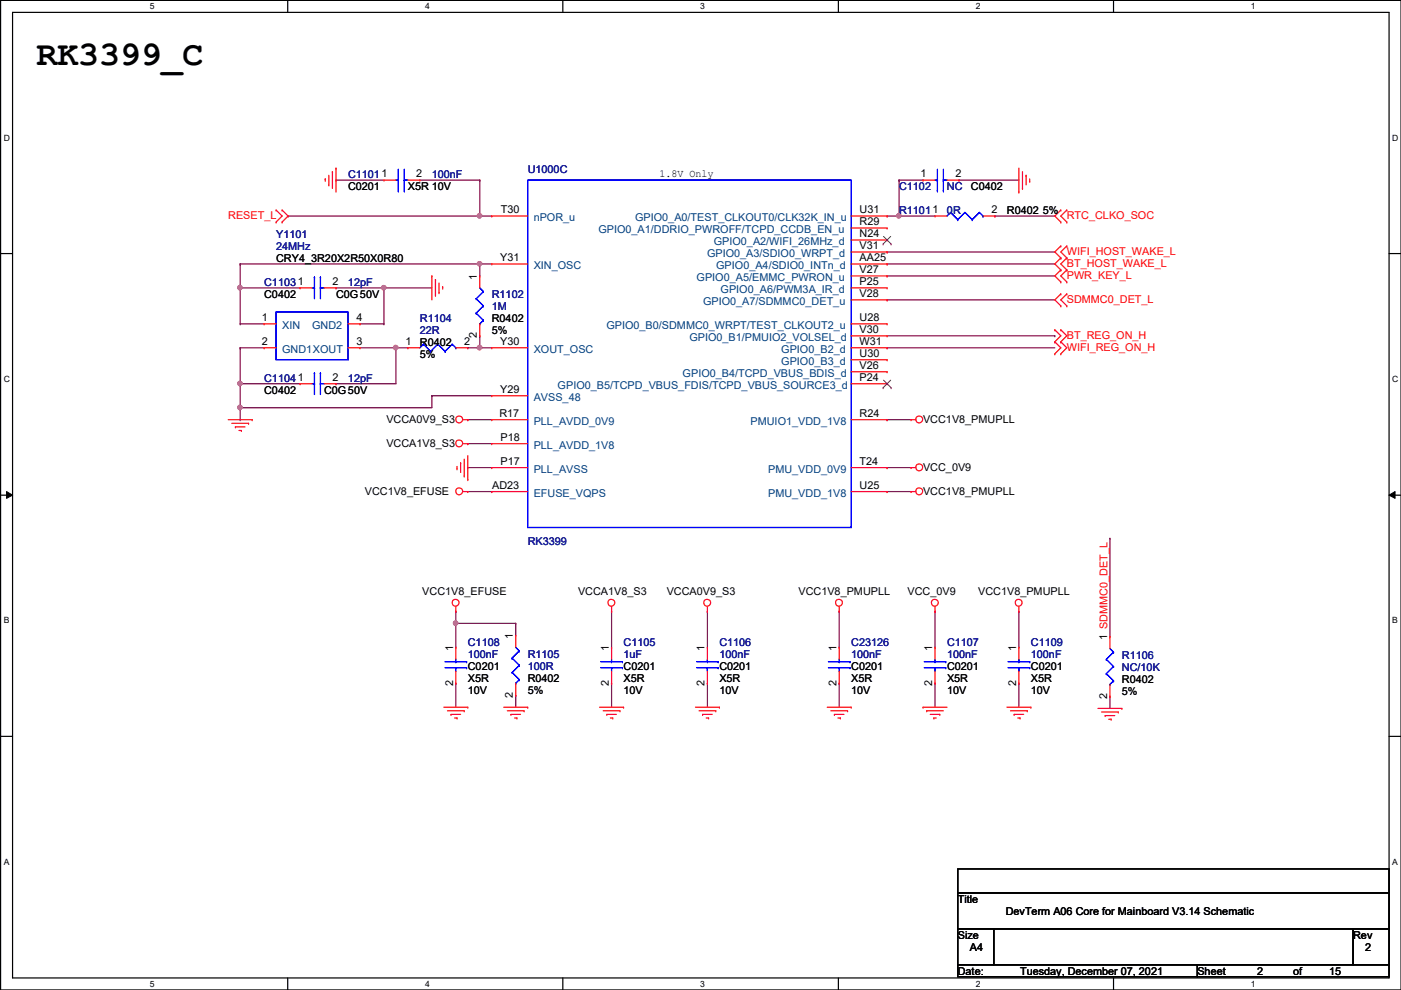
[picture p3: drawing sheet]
<svg xmlns="http://www.w3.org/2000/svg" width="297mm" height="210mm" viewBox="0 0 297 210" stroke-linecap="round" stroke-linejoin="round" font-family="sans-serif">
<path d="M.1 .1h296.9v209.8h-296.9zM2.7 2.6h291.8v204.7h-291.8z" fill="none" stroke="#000" stroke-width=".25"/>
<g fill="#fff">
<path d="M31.8 .3h1v2.1h-1z"/>
<path d="M31.8 207.6h1v2h-1z"/>
</g>
<path d="M61 .1v2.5M61 207.3v2.6" fill="none" stroke="#000" stroke-width=".25"/>
<g fill="#fff">
<path d="M90.1 .3h1v2.1h-1z"/>
<path d="M90.1 207.6h1v2h-1z"/>
</g>
<path d="M119.3 .1v2.5M119.3 207.3v2.6" fill="none" stroke="#000" stroke-width=".25"/>
<g fill="#fff">
<path d="M148.5 .3h1v2.1h-1z"/>
<path d="M148.5 207.6h1v2h-1z"/>
</g>
<path d="M177.8 .1v2.5M177.8 207.3v2.6" fill="none" stroke="#000" stroke-width=".25"/>
<g fill="#fff">
<path d="M206.9 .3h1v2.1h-1z"/>
<path d="M206.9 207.6h1v2h-1z"/>
</g>
<path d="M236.1 .1v2.5M236.1 207.3v2.6" fill="none" stroke="#000" stroke-width=".25"/>
<g fill="#fff">
<path d="M265.2 .3h1v2.1h-1z"/>
<path d="M265.2 207.6h1v2h-1z"/>
<path d="M.8 28.2h1.3v2h-1.3z"/>
<path d="M295.2 28.2h1.3v2h-1.3z"/>
<path d="M.8 79.3h1.3v2.1h-1.3z"/>
<path d="M295.2 79.3h1.3v2.1h-1.3z"/>
</g>
<path d="M.1 53.8h2.6M294.5 53.8h2.5" fill="none" stroke="#000" stroke-width=".25"/>
<g fill="#fff">
<path d="M.8 130.6h1.2v2h-1.2z"/>
<path d="M295.2 130.6h1.2v2h-1.2z"/>
</g>
<path d="M.1 105h2.6M294.5 105h2.5" fill="none" stroke="#000" stroke-width=".25"/>
<path d="M1.4 104.2l1.3 .8-1.3 .7zM294.5 105l1.3-.8v1.5z" fill="#000"/>
<path d="M1.4 104.2l1.3 .8-1.3 .7zM294.5 105l1.3-.8v1.5z" fill="none" stroke="#000" stroke-width=".21"/>
<g fill="#fff">
<path d="M.8 181.7h1.1v2h-1.1z"/>
<path d="M295.2 181.7h1.1v2h-1.1z"/>
</g>
<path d="M.1 156.1h2.6M294.5 156.1h2.5" fill="none" stroke="#000" stroke-width=".25"/>
<path d="M101.7 71.2h.1M101.7 71.2v2.5M150 129.6h.1M150 129.6v7.6M198.2 129.6h.1M198.2 129.6v7.6M150 144.9h.1M150 144.9v5M198.2 144.9h.1M198.2 144.9v5" fill="none" stroke="#800040" stroke-width=".25"/>
<circle cx="101.7" cy="73.7" r=".48" fill="#f0f"/>
<circle cx="101.7" cy="73.7" r=".48" fill="none" stroke="#f0f" stroke-width=".25"/>
<path d="M61.1 45.8h.1M61.1 45.8h40.6M83.9 73.7h.1M83.9 73.7h2.6M101.7 73.7h.1M101.7 73.7h2.6" fill="none" stroke="#800040" stroke-width=".25"/>
<circle cx="101.7" cy="45.8" r=".48" fill="#f0f"/>
<circle cx="101.7" cy="45.8" r=".48" fill="none" stroke="#f0f" stroke-width=".25"/>
<path d="M76.3 73.7h7.6M83.9 73.7h.1M99.2 99.1h.1M99.2 99.1h5.1" fill="none" stroke="#800040" stroke-width=".25"/>
<circle cx="83.9" cy="73.7" r=".48" fill="#f0f"/>
<circle cx="83.9" cy="73.7" r=".48" fill="none" stroke="#f0f" stroke-width=".25"/>
<path d="M50.9 56h.1M50.9 56h50.8M71.2 81.4h.1M71.2 81.4h12.7" fill="none" stroke="#800040" stroke-width=".25"/>
<circle cx="101.7" cy="55.9" r=".48" fill="#f0f"/>
<circle cx="101.7" cy="55.9" r=".48" fill="none" stroke="#f0f" stroke-width=".25"/>
<path d="M50.9 73.7h.1M50.9 73.7v7.7M83.9 73.7h.1M83.9 73.7v7.7M50.9 81.4h.1M50.9 81.4h12.7" fill="none" stroke="#800040" stroke-width=".25"/>
<circle cx="50.9" cy="81.3" r=".48" fill="#f0f"/>
<circle cx="50.9" cy="81.3" r=".48" fill="none" stroke="#f0f" stroke-width=".25"/>
<path d="M50.9 61h.1M50.9 61v7.7" fill="none" stroke="#800040" stroke-width=".25"/>
<circle cx="50.9" cy="61" r=".48" fill="#f0f"/>
<circle cx="50.9" cy="61" r=".48" fill="none" stroke="#f0f" stroke-width=".25"/>
<path d="M50.9 56h.1M50.9 56v5M50.9 61h.1M50.9 61h12.7M71.2 61h.1M71.2 61h10.2M99.2 73.7h.1M99.2 73.7h2.5" fill="none" stroke="#800040" stroke-width=".25"/>
<circle cx="81.4" cy="61" r=".48" fill="#f0f"/>
<circle cx="81.4" cy="61" r=".48" fill="none" stroke="#f0f" stroke-width=".25"/>
<g fill="none" stroke="#800040" stroke-width=".25">
<path d="M190.6 38.2h.1M190.6 38.2v7.6h-2.5M101.7 56h.1M101.7 56v2.5M101.7 56h2.6M188.1 53.4h.1M188.1 56h.1M188.1 45.8h.1M188.1 56h35.5M188.1 53.4h35.5M81.4 61h.1M81.4 61h10.2"/>
<path d="M188.1 63.6h.1M188.1 63.6h35.5"/>
</g>
<circle cx="190.6" cy="45.8" r=".48" fill="#f0f"/>
<circle cx="190.6" cy="45.8" r=".48" fill="none" stroke="#f0f" stroke-width=".25"/>
<g fill="none" stroke="#800040" stroke-width=".25">
<path d="M71.2 38.2h.1M71.2 38.2h10.2M89 38.2h12.7M101.7 38.2h.1M101.7 38.2v7.6M190.6 38.2h.1M190.6 38.2h5.1M203.3 38.2h.1M203.3 38.2h12.7M101.7 45.8h.1M101.7 45.8h2.6M188.1 58.5h.1"/>
<path d="M188.1 58.5h35.5M190.6 45.8h.1M190.6 45.8h7.6M210.9 45.8h.1M210.9 45.8h12.7M50.9 73.7h.1M50.9 68.7h.1M50.9 73.7h5.1M50.9 68.7h5.1M76.3 68.7h5.1M81.4 68.7h.1M81.4 61h.1"/>
<path d="M81.4 61v7.7M188.1 73.7h.1M188.1 73.7h35.5M188.1 71.2h35.5M223.6 71.2h.1M50.9 86.4h.1M50.9 81.4v5M99.2 94.1h.1M99.2 89h.1M99.2 94.1h5.1M99.2 89h5.1M188.1 99.1h.1"/>
<path d="M188.1 89h.1M188.1 99.1h5.1M188.1 89h5.1M99.2 104.2h5.1M104.3 104.2h.1M188.1 104.2h.1M188.1 104.2h5.1M96.6 129.6h.1M96.6 132.2h.1M96.6 129.6v7.6M96.6 132.2h12.7M129.7 129.6h.1"/>
<path d="M129.7 129.6v7.6M216 129.6h.1M216 129.6v7.6M96.6 144.9h.1M96.6 144.9v5M129.7 144.9h.1M129.7 144.9v5M216 144.9h.1M216 144.9v5"/>
</g>
<circle cx="96.6" cy="132.1" r=".48" fill="#f0f"/>
<circle cx="96.6" cy="132.1" r=".48" fill="none" stroke="#f0f" stroke-width=".25"/>
<path d="M50.9 86.4h.1M91.6 83.9h.1M91.6 83.9h12.7M91.6 83.9v2.5h-40.7M109.3 132.2h.1M109.3 132.2v2.5M109.3 147.4h.1M109.3 147.4v2.5" fill="none" stroke="#800040" stroke-width=".25"/>
<circle cx="50.9" cy="86.4" r=".48" fill="#f0f"/>
<circle cx="50.9" cy="86.4" r=".48" fill="none" stroke="#f0f" stroke-width=".25"/>
<path d="M50.9 89h.1M50.9 86.4v2.6M235.3 114.1h.1M235.3 114.1v20.9M177.9 129.6h.1M177.9 129.6v7.6M177.9 144.9h.1M177.9 144.9v5M235.3 147.7h.1M235.3 147.7v2.5" fill="none" stroke="#800040" stroke-width=".25"/>
<g fill="none" stroke="#f00" stroke-width=".25">
<path d="M69 37.9h.1M69 37.9v.5M69.7 39.2h.1M69.7 37.2v2M70.5 36.4h.1M70.5 36.4v3.6M71.2 35.6h.1M71.2 35.6v5.1M81.4 38.2h.1M81.4 38.2h2.5M86.5 38.2h2.5M89 38.2h.1"/>
<path d="M195.7 38.2h.1M195.7 38.2h2.5M200.8 38.2h2.5M203.3 38.2h.1M216 35.6v5.1M216.8 40h.1M216.8 36.4v3.6M217.5 37.2h.1M217.5 37.2v2M218.3 38.4h.1M218.3 37.9v.5M58.5 44.5h.1"/>
<path d="M58.5 47.1h.1M58.5 44.5l1.3 1.3-1.3 1.3M59.8 47.1h.1M59.8 44.5h.1M59.8 44.5l1.3 1.3-1.3 1.3M91.6 58.5h.1M91.6 58.5v5.1M92.3 59.3h.1M92.3 59.3v3.5M101.7 58.5h.1M101.7 58.5v2.5M104.3 56h.1"/>
<path d="M104.3 45.8h.1M104.3 45.8h7.6M104.3 56h7.6M180.5 45.8h7.6M180.5 56h7.6M180.5 48.3h7.6M180.5 50.9h7.6M180.5 53.4h7.6M180.5 58.5h7.6M188.1 45.8h.1M188.1 48.3h.1M188.1 50.9h.1"/>
<path d="M188.1 56h.1M188.1 53.4h.1M188.1 58.5h.1M198.2 45.8h.1M198.2 45.8h2.6M208.4 45.8h2.5M210.9 45.8h.1M216 40.7h.1M224.9 47.1h.1M224.9 44.5h.1M224.9 52.2h.1M224.9 54.7h.1"/>
<path d="M224.9 57.2h.1M224.9 59.8h.1M224.9 44.5l-1.3 1.3 1.3 1.3M224.9 52.2l-1.3 1.2 1.3 1.3M224.9 54.7l-1.3 1.3 1.3 1.2M224.9 57.2l-1.3 1.3 1.3 1.3M226.2 44.5h.1M226.2 47.1h.1M226.2 54.7h.1M226.2 52.2h.1M226.2 57.2h.1M226.2 59.8h.1"/>
<path d="M226.2 44.5l-1.3 1.3 1.3 1.3M226.2 52.2l-1.3 1.2 1.3 1.3M226.2 54.7l-1.3 1.3 1.3 1.2M226.2 57.2l-1.3 1.3 1.3 1.3M56 68.7h.1M56 73.7h.1M56 73.7h2.5M56 68.7h2.5M63.6 61h.1M63.6 61h2.6M68.7 61h2.5M71.2 61h.1"/>
<path d="M73.8 73.7h2.5M73.8 68.7h2.5M76.3 73.7h.1M76.3 68.7h.1M86.5 73.7h.1M86.5 73.7h2.5M93.1 62.1h.1M93.1 60v2.1M93.8 60.8h.1M93.8 60.8v.5M96.6 73.7h2.6M99.2 73.7h.1"/>
<path d="M101.7 71.2h.1M101.7 68.7v2.5M104.3 73.7h.1M104.3 73.7h7.6M180.5 61h7.6M180.5 73.7h7.6M180.5 68.7h7.6M180.5 78.8h7.6M180.5 76.3h7.6M180.5 71.2h7.6M180.5 63.6h7.6M188.1 78.8h.1"/>
<path d="M188.1 76.3h.1M188.1 73.7h.1M188.1 71.2h.1M188.1 68.7h.1M188.1 63.6h.1M188.1 61h.1M223.6 72.5h.1M223.6 69.9h.1M223.6 75h.1M223.6 69.9l1.3 1.3-1.3 1.3M223.6 72.5l1.3 1.2-1.3 1.3M224.9 64.9h.1"/>
<path d="M224.9 62.3h.1M224.9 72.5h.1M224.9 69.9h.1M224.9 75h.1M224.9 62.3l-1.3 1.3 1.3 1.3M224.9 69.9l1.3 1.3-1.3 1.3M224.9 72.5l1.3 1.2-1.3 1.3M226.2 62.3h.1M226.2 64.9h.1M226.2 62.3l-1.3 1.3 1.3 1.3M48.4 89h5.1M49.1 89.7h3.6"/>
<path d="M49.9 90.5h.1M49.9 90.5h2M50.7 91.3h.5M51.2 91.3h.1M52.7 89.7h.1M53.5 89h.1M63.6 81.4h.1M63.6 81.4h2.6M68.7 81.4h2.5M71.2 81.4h.1M96.9 99.4h.1M96.9 98.9v.5"/>
<path d="M97.7 98.1h.1M97.7 98.1v2.1M98.2 94.1h1M98.2 89h1M98.4 97.4v3.5M99.2 94.1h.1M99.2 89h.1M99.2 96.6v5.1M104.3 99.1h.1M104.3 89h.1M104.3 94.1h.1M104.3 83.9h.1"/>
<path d="M104.3 94.1h7.6M104.3 99.1h7.6M104.3 89h7.6M104.3 83.9h7.6M180.5 99.1h7.6M180.5 89h7.6M180.5 81.4h7.6M188.1 81.4h.1M188.1 89h.1M188.1 99.1h.1M193.2 99.1h.1M193.2 89h.1"/>
<path d="M193.2 99.1h1M193.2 89h1M98.2 104.2h1M98.4 100.9h.1M99.2 101.7h.1M99.2 104.2h.1M104.3 104.2h.1M104.3 104.2h7.6M180.5 104.2h7.6M188.1 104.2h.1M193.2 104.2h.1M193.2 104.2h1"/>
<path d="M96.6 129.6h.1M96.6 137.2h.1M96.6 128.6v1M96.6 137.2v2.6M109.3 134.7h.1M109.3 134.7v2.5M129.7 129.6h.1M129.7 137.2h.1M129.7 128.6v1M129.7 137.2v2.6M150 129.6h.1M150 137.2h.1"/>
<path d="M150 128.6v1M150 137.2v2.6M177.9 129.6h.1M177.9 137.2h.1M177.9 128.6v1M177.9 137.2v2.6M198.2 129.6h.1M198.2 137.2h.1M198.2 128.6v1M198.2 137.2v2.6M216 129.6h.1M216 137.2h.1"/>
<path d="M216 128.6v1M216 137.2v2.6M235.3 135h.1M235.3 135v2.5M94.1 149.9h5.1M94.9 150.7h3.5M95.6 151.5h.1M95.6 151.5h2.1M96.4 152.2h.5M96.6 144.9h.1M96.6 142.3v2.6M96.9 152.2h.1"/>
<path d="M98.4 150.7h.1M99.2 149.9h.1M106.8 149.9h5.1M107.6 150.7h3.5M108.3 151.5h.1M108.3 151.5h2.1M109.1 152.2h.5M109.3 147.4h.1M109.3 144.9v2.5M109.6 152.2h.1M111.1 150.7h.1M111.9 149.9h.1"/>
<path d="M127.1 149.9h5.1M127.9 150.7h3.5M128.6 151.5h.1M128.6 151.5h2.1M129.4 152.2h.5M129.7 144.9h.1M129.7 142.3v2.6M129.9 152.2h.1M131.4 150.7h.1M132.2 149.9h.1M147.4 149.9h5.1M148.2 150.7h3.6"/>
<path d="M149 151.5h.1M149 151.5h2M149.7 152.2h.5M150 144.9h.1M150 142.3v2.6M150.2 152.2h.1M151.8 150.7h.1M152.5 149.9h.1M175.4 149.9h5.1M176.1 150.7h3.6M176.9 151.5h.1M176.9 151.5h2"/>
<path d="M177.7 152.2h.5M177.9 144.9h.1M177.9 142.3v2.6M178.2 152.2h.1M179.7 150.7h.1M180.5 149.9h.1M195.7 149.9h.1M195.7 149.9h5.1M196.5 150.7h.1M196.5 150.7h3.5M197.2 151.5h2.1M198 152.2h.1"/>
<path d="M198 152.2h.5M198.2 144.9h.1M198.2 142.3v2.6M199.3 151.5h.1M213.5 149.9h5.1M214.2 150.7h3.6M215 151.5h.1M215 151.5h2M215.8 152.2h.5M216 144.9h.1M216 142.3v2.6M216.3 152.2h.1"/>
<path d="M217.8 150.7h.1M218.6 149.9h.1M232.8 150.2h5.1M233.5 151h3.6M234.3 151.7h.1M234.3 151.7h2M235.1 152.5h.5M235.3 147.7h.1M235.3 145.1v2.6M235.6 152.5h.1M237.1 151h.1M237.9 150.2h.1"/>
<circle cx="97.4" cy="88.9" r=".73"/>
<circle cx="97.4" cy="94" r=".73"/>
<circle cx="194.9" cy="88.9" r=".73"/>
<circle cx="194.9" cy="99.1" r=".73"/>
<circle cx="97.4" cy="104.2" r=".73"/>
<circle cx="194.9" cy="104.2" r=".73"/>
<circle cx="96.6" cy="127.8" r=".73"/>
<circle cx="129.6" cy="127.8" r=".73"/>
<circle cx="149.9" cy="127.8" r=".73"/>
<circle cx="177.9" cy="127.8" r=".73"/>
<circle cx="198.2" cy="127.8" r=".73"/>
<circle cx="216" cy="127.8" r=".73"/>
</g>
<path d="M203.1 184.2h91.4v5.1h-91.4zM203.1 189.3h91.4v7.6h-91.4zM203.1 196.9h7.6v7.7h-7.6zM210.7 196.9h76.2v7.7h-76.2zM286.9 196.9h7.6v7.7h-7.6zM203.1 204.6h50.8v2.5h-50.8zM253.9 204.6h40.6v2.5h-40.6z" fill="none" stroke="#000" stroke-width=".25"/>
<g fill="none" stroke="#00f" stroke-width=".25">
<path d="M83.9 38.2h.6M84.5 38.2h.1M84.5 35.9v4.6M85.7 38.2h.1M85.7 38.2h.8M85.7 35.9v4.6M111.9 38.2h68.6v73.6h-68.6zM198.2 38.2h.6M198.8 38.2h.1M198.8 35.9v4.6M200 38.2h.1M200 38.2h.8"/>
<path d="M200 35.9v4.6M66.7 58.8h.1M66.7 58.8v4.5M67.9 58.8h.1M67.9 58.8v4.5M84.5 40.5h.1M85.7 40.5h.1M198.8 40.5h.1M200 40.5h.1M201.5 45h.1M201.5 45l-.7 .8M201.5 45l1.6 1.6"/>
<path d="M203.1 46.6h.1M204.6 45h.1M204.6 45l-1.5 1.6M204.6 45l1.5 1.6M206.1 46.6h.1M207.6 45h.1M207.6 45l-1.5 1.6M207.6 45l.8 .8M208.4 45.8h.1M58.5 66.1h15.3v10.2h-15.3zM66.2 61h.5M66.7 61h.1"/>
<path d="M66.7 79.1h.1M66.7 79.1v4.6M67.9 61h.1M67.9 79.1h.1M67.9 61h.8M67.9 79.1v4.6M89.8 73h.1M89.8 73l-.8 .7M89.8 73l1.5 1.5M91.3 74.5h.1M92.8 73h.1M92.8 73l-1.5 1.5"/>
<path d="M92.8 73l1.6 1.5M94.4 74.5h.1M95.9 73h.1M95.9 73l-1.5 1.5M95.9 73l.7 .7M96.6 73.7h.1M101 63.3h.1M101 66.4h.1M101 63.3l1.5 1.6M101 66.4l1.5 1.5M101.7 68.7h.1M101.7 61l.8 .8"/>
<path d="M102.5 61.8h.1M102.5 64.9h.1M102.5 67.9h.1M102.5 61.8l-1.5 1.5M102.5 64.9l-1.5 1.5M102.5 67.9l-.8 .8M66.2 81.4h.5M66.7 81.4h.1M67.9 81.4h.1M67.9 81.4h.8M96.6 139.8v.5M108.6 139.5h.1"/>
<path d="M108.6 139.5l1.5 1.6M109.3 137.2l.8 .8M110.1 138h.1M110.1 138l-1.5 1.5M129.7 139.8v.5M150 139.8v.5M177.9 139.8v.5M198.2 139.8v.5M216 139.8v.5M234.6 139.8h.1M234.6 139.8l1.5 1.5M235.3 137.5l.8 .8"/>
<path d="M236.1 138.3h.1M236.1 138.3l-1.5 1.5M94.4 141.6h4.5M94.4 140.3h4.5M96.6 140.3h.1M96.6 141.6h.1M96.6 141.6v.7M98.9 141.6h.1M98.9 140.3h.1M108.6 142.6h.1M108.6 142.6l1.5 1.5M109.3 144.9h.1"/>
<path d="M110.1 141.1h.1M110.1 144.1h.1M110.1 141.1l-1.5 1.5M110.1 144.1l-.8 .8M127.4 141.6h4.5M127.4 140.3h4.5M129.7 140.3h.1M129.7 141.6h.1M129.7 141.6v.7M131.9 141.6h.1M131.9 140.3h.1M147.7 141.6h4.6"/>
<path d="M147.7 140.3h4.6M150 140.3h.1M150 141.6h.1M150 141.6v.7M152.3 141.6h.1M152.3 140.3h.1M175.6 141.6h4.6M175.6 140.3h4.6M177.9 140.3h.1M177.9 141.6h.1M177.9 141.6v.7M180.2 141.6h.1"/>
<path d="M180.2 140.3h.1M196 141.6h4.5M196 140.3h4.5M198.2 140.3h.1M198.2 141.6h.1M198.2 141.6v.7M200.5 141.6h.1M200.5 140.3h.1M213.7 141.6h4.6M213.7 140.3h4.6M216 140.3h.1M216 141.6h.1"/>
<path d="M216 141.6v.7M218.3 141.6h.1M218.3 140.3h.1M234.6 142.8h.1M234.6 142.8l1.5 1.6M235.3 145.1h.1M236.1 141.3h.1M236.1 144.4h.1M236.1 141.3l-1.5 1.5M236.1 144.4l-.8 .7"/>
</g>
<path d="M187.2 51.7h.1M187.3 50.1l1.6 1.6M188.8 50.1l-1.6 1.6M188.9 51.7h.1M187.2 82.2h.1M187.3 80.6l1.6 1.6M188.8 80.6l-1.6 1.6M188.9 82.2h.1" fill="none" stroke="#804000" stroke-width=".21"/>
<circle cx="101.7" cy="73.7" r=".48" fill="#f0f"/>
<circle cx="101.7" cy="73.7" r=".48" fill="none" stroke="#f0f" stroke-width=".25"/>
<circle cx="101.7" cy="45.8" r=".48" fill="#f0f"/>
<circle cx="101.7" cy="45.8" r=".48" fill="none" stroke="#f0f" stroke-width=".25"/>
<circle cx="83.9" cy="73.7" r=".48" fill="#f0f"/>
<circle cx="83.9" cy="73.7" r=".48" fill="none" stroke="#f0f" stroke-width=".25"/>
<circle cx="101.7" cy="55.9" r=".48" fill="#f0f"/>
<circle cx="101.7" cy="55.9" r=".48" fill="none" stroke="#f0f" stroke-width=".25"/>
<circle cx="50.9" cy="81.3" r=".48" fill="#f0f"/>
<circle cx="50.9" cy="81.3" r=".48" fill="none" stroke="#f0f" stroke-width=".25"/>
<circle cx="50.9" cy="61" r=".48" fill="#f0f"/>
<circle cx="50.9" cy="61" r=".48" fill="none" stroke="#f0f" stroke-width=".25"/>
<circle cx="81.4" cy="61" r=".48" fill="#f0f"/>
<circle cx="81.4" cy="61" r=".48" fill="none" stroke="#f0f" stroke-width=".25"/>
<circle cx="190.6" cy="45.8" r=".48" fill="#f0f"/>
<circle cx="190.6" cy="45.8" r=".48" fill="none" stroke="#f0f" stroke-width=".25"/>
<circle cx="96.6" cy="132.1" r=".48" fill="#f0f"/>
<circle cx="96.6" cy="132.1" r=".48" fill="none" stroke="#f0f" stroke-width=".25"/>
<circle cx="50.9" cy="86.4" r=".48" fill="#f0f"/>
<circle cx="50.9" cy="86.4" r=".48" fill="none" stroke="#f0f" stroke-width=".25"/>
<text font-size="7.4" x="7.7" y="13.8">RK3399_C</text>
<g font-size="2.3" fill="#000080">
<text x="73.8" y="37.8">C11011</text>
<text x="91.6" y="37.8">100nF</text>
<text x="111.9" y="36.6">U1000C</text>
<text x="190.6" y="40.4">C1102</text>
<text x="200.8" y="40.4">NC</text>
<text x="190.6" y="45.5">R11011</text>
<text x="200.8" y="45.5">0R</text>
<text x="58.5" y="50.5">Y1101</text>
<text x="58.5" y="53.1">24MHz</text>
<text x="56" y="60.7">C11031</text>
<text x="73.8" y="60.7">12pF</text>
<text x="104.3" y="63.2">R1102</text>
<text x="104.3" y="65.8">1M</text>
<text x="89" y="68.3">R1104</text>
<text x="89" y="70.9">22R</text>
<text x="56" y="81">C11041</text>
<text x="73.8" y="81">12pF</text>
<text x="111.9" y="115.6">RK3399</text>
<text x="99.2" y="136.9">C1108</text>
<text x="132.2" y="136.9">C1105</text>
<text x="152.5" y="136.9">C1106</text>
<text x="180.5" y="136.9">C23126</text>
<text x="200.8" y="136.9">C1107</text>
<text x="218.6" y="136.9">C1109</text>
<text x="99.2" y="139.4">100nF</text>
<text x="111.9" y="139.4">R1105</text>
<text x="111.9" y="142">100R</text>
<text x="132.2" y="139.4">1uF</text>
<text x="152.5" y="139.4">100nF</text>
<text x="180.5" y="139.4">100nF</text>
<text x="200.8" y="139.4">100nF</text>
<text x="218.6" y="139.4">100nF</text>
<text x="237.9" y="139.7">R1106</text>
<text x="237.9" y="142.2">NC/10K</text>
</g>
<g font-size="2.3">
<text x="73.8" y="40.4">C0201</text>
<text x="86.5" y="40.4">X5R 10V</text>
<text x="88.3" y="37.6">2</text>
<text x="139.8" y="37.6">1.8V Only</text>
<text x="195.2" y="37.6">1</text>
<text x="202.6" y="37.6">2</text>
<text x="205.9" y="40.4">C0402</text>
<text x="106.2" y="45.2">T30</text>
<text x="182.2" y="45.2">U31</text>
<text x="182.2" y="47.8">R29</text>
<text x="210.2" y="45.2">2</text>
<text x="213.5" y="45.5">R0402 5%</text>
<text x="182.2" y="50.3">N24</text>
<text x="182.2" y="52.8">V31</text>
<text x="58.5" y="55.6">CRY4_3R20X2R50X0R80</text>
<text x="101.1" y="59.3" transform="rotate(-90 101.1 59.3)">1</text>
<text x="106" y="55.4">Y31</text>
<text x="182.2" y="55.4">AA25</text>
<text x="182.2" y="57.9">V27</text>
<text x="56" y="63.2">C0402</text>
<text x="70.5" y="60.5">2</text>
<text x="71.2" y="63.2">C0G50V</text>
<text x="182.2" y="63">V28</text>
<text x="182.2" y="60.5">P25</text>
<text x="55.5" y="68.1">1</text>
<text x="75.6" y="68.1">4</text>
<text x="101.1" y="71.7" transform="rotate(-90 101.1 71.7)">2</text>
<text x="104.3" y="68.3">R0402</text>
<text x="104.3" y="70.9">5%</text>
<text x="182.2" y="70.6">V30</text>
<text x="182.2" y="68.1">U28</text>
<text x="55.5" y="73.2">2</text>
<text x="75.6" y="73.2">3</text>
<text x="86" y="73.2">1</text>
<text x="89" y="73.4">R0402</text>
<text x="89" y="75.9">5%</text>
<text x="98.4" y="73.2">2</text>
<text x="106" y="73.2">Y30</text>
<text x="182.2" y="75.7">U30</text>
<text x="182.2" y="73.2">W31</text>
<text x="56" y="83.6">C0402</text>
<text x="68.7" y="83.6">C0G50V</text>
<text x="70.5" y="80.8">2</text>
<text x="106" y="83.3">Y29</text>
<text x="182.2" y="78.2">V26</text>
<text x="182.2" y="80.8">P24</text>
<text x="81.9" y="89.7">VCCA0V9_S3</text>
<text x="105.9" y="88.4">R17</text>
<text x="182.2" y="88.4">R24</text>
<text x="195.7" y="89.7">VCC1V8_PMUPLL</text>
<text x="81.9" y="94.7">VCCA1V8_S3</text>
<text x="106.1" y="93.5">P18</text>
<text x="106.1" y="98.6">P17</text>
<text x="182.2" y="98.6">T24</text>
<text x="195.7" y="99.8">VCC_0V9</text>
<text x="77.3" y="104.9">VCC1V8_EFUSE</text>
<text x="104.3" y="103.6">AD23</text>
<text x="182.2" y="103.6">U25</text>
<text x="195.7" y="104.9">VCC1V8_PMUPLL</text>
<text x="89.5" y="126.2">VCC1V8_EFUSE</text>
<text x="122.6" y="126.2">VCCA1V8_S3</text>
<text x="141.3" y="126.2">VCCA0V9_S3</text>
<text x="169.3" y="126.2">VCC1V8_PMUPLL</text>
<text x="192.4" y="126.2">VCC_0V9</text>
<text x="207.4" y="126.2">VCC1V8_PMUPLL</text>
<text x="108.8" y="135.5" transform="rotate(-90 108.8 135.5)">1</text>
<text x="234.7" y="135.7" transform="rotate(-90 234.7 135.7)">1 SDMMC0_DET_L</text>
<text x="96.1" y="138" transform="rotate(-90 96.1 138)">1</text>
<text x="99.2" y="142">C0201</text>
<text x="129.1" y="138" transform="rotate(-90 129.1 138)">1</text>
<text x="132.2" y="142">C0201</text>
<text x="149.4" y="138" transform="rotate(-90 149.4 138)">1</text>
<text x="152.5" y="142">C0201</text>
<text x="177.3" y="138" transform="rotate(-90 177.3 138)">1</text>
<text x="180.5" y="142">C0201</text>
<text x="197.7" y="138" transform="rotate(-90 197.7 138)">1</text>
<text x="200.8" y="142">C0201</text>
<text x="215.4" y="138" transform="rotate(-90 215.4 138)">1</text>
<text x="218.6" y="142">C0201</text>
<text x="96.1" y="145.4" transform="rotate(-90 96.1 145.4)">2</text>
<text x="99.2" y="144.5">X5R</text>
<text x="99.2" y="147.1">10V</text>
<text x="108.8" y="147.9" transform="rotate(-90 108.8 147.9)">2</text>
<text x="111.9" y="144.5">R0402</text>
<text x="111.9" y="147.1">5%</text>
<text x="129.1" y="145.4" transform="rotate(-90 129.1 145.4)">2</text>
<text x="132.2" y="144.5">X5R</text>
<text x="132.2" y="147.1">10V</text>
<text x="149.4" y="145.4" transform="rotate(-90 149.4 145.4)">2</text>
<text x="152.5" y="144.5">X5R</text>
<text x="152.5" y="147.1">10V</text>
<text x="177.3" y="145.4" transform="rotate(-90 177.3 145.4)">2</text>
<text x="180.5" y="144.5">X5R</text>
<text x="180.5" y="147.1">10V</text>
<text x="197.7" y="145.4" transform="rotate(-90 197.7 145.4)">2</text>
<text x="200.8" y="144.5">X5R</text>
<text x="200.8" y="147.1">10V</text>
<text x="215.4" y="145.4" transform="rotate(-90 215.4 145.4)">2</text>
<text x="218.6" y="144.5">X5R</text>
<text x="218.6" y="147.1">10V</text>
<text x="234.7" y="148.2" transform="rotate(-90 234.7 148.2)">2</text>
<text x="237.9" y="144.8">R0402</text>
<text x="237.9" y="147.3">5%</text>
<text x="203.1" y="191.5">Title</text>
<text x="213.2" y="194.1">DevTerm A06 Core for Mainboard V3.14 Schematic</text>
<text x="203.1" y="199.1">Size</text>
<text x="205.6" y="201.7">A4</text>
<text x="286.9" y="199.1">Rev</text>
<text x="289.4" y="201.7">2</text>
<text x="203.1" y="206.8">Date:</text>
<text x="216.3" y="206.8">Tuesday, December 07, 2021</text>
<text x="253.9" y="206.8">Sheet</text>
<text x="266.6" y="206.8">2</text>
<text x="274.2" y="206.8">of</text>
<text x="281.8" y="206.8">15</text>
</g>
<g font-size="2.3" fill="#f00">
<text x="48.4" y="46.5">RESET_L</text>
<text x="226.2" y="46.5">RTC_CLKO_SOC</text>
<text x="226.2" y="54.1">WIFI_HOST_WAKE_L</text>
<text x="226.2" y="56.6">BT_HOST_WAKE_L</text>
<text x="226.2" y="59.2">PWR_KEY_L</text>
<text x="226.2" y="64.3">SDMMC0_DET_L</text>
<text x="226.2" y="71.9">BT_REG_ON_H</text>
<text x="226.2" y="74.4">WIFI_REG_ON_H</text>
</g>
<g font-size="2.3" fill="#004080">
<text x="113.2" y="46.9">nPOR_u</text>
<text x="134.7" y="46.9">GPIO0_A0/TEST_CLKOUT0/CLK32K_IN_u</text>
<text x="126.9" y="49.4">GPIO0_A1/DDRIO_PWROFF/TCPD_CCDB_EN_u</text>
<text x="151.3" y="52">GPIO0_A2/WIFI_26MHz_d</text>
<text x="113.2" y="57.1">XIN_OSC</text>
<text x="147.7" y="59.6">GPIO0_A5/EMMC_PWRON_u</text>
<text x="149.9" y="54.5">GPIO0_A3/SDIO0_WRPT_d</text>
<text x="151.8" y="57.1">GPIO0_A4/SDIO0_INTn_d</text>
<text x="149.1" y="64.7">GPIO0_A7/SDMMC0_DET_u</text>
<text x="152.8" y="62.1">GPIO0_A6/PWM3A_IR_d</text>
<text x="59.8" y="69.8">XIN</text>
<text x="66.2" y="69.8">GND2</text>
<text x="128.6" y="69.8">GPIO0_B0/SDMMC0_WRPT/TEST_CLKOUT2_u</text>
<text x="59.8" y="74.8">GND1XOUT</text>
<text x="113.2" y="74.8">XOUT_OSC</text>
<text x="146.2" y="72.3">GPIO0_B1/PMUIO2_VOLSEL_d</text>
<text x="165.6" y="77.4">GPIO0_B3_d</text>
<text x="165.6" y="74.8">GPIO0_B2_d</text>
<text x="118.2" y="82.5">GPIO0_B5/TCPD_VBUS_FDIS/TCPD_VBUS_SOURCE3_d</text>
<text x="144.7" y="79.9">GPIO0_B4/TCPD_VBUS_BDIS_d</text>
<text x="113.2" y="85">AVSS_48</text>
<text x="113.2" y="90.1">PLL_AVDD_0V9</text>
<text x="113.2" y="95.2">PLL_AVDD_1V8</text>
<text x="159.1" y="90.1">PMUIO1_VDD_1V8</text>
<text x="113.2" y="100.2">PLL_AVSS</text>
<text x="162.9" y="100.2">PMU_VDD_0V9</text>
<text x="113.2" y="105.3">EFUSE_VQPS</text>
<text x="162.9" y="105.3">PMU_VDD_1V8</text>
</g>
<g font-size="1.8">
<text x="31.8" y="1.9">5</text>
<text x="90.1" y="1.9">4</text>
<text x="148.5" y="1.9">3</text>
<text x="206.9" y="1.9">2</text>
<text x="265.2" y="1.9">1</text>
<text x=".8" y="29.8">D</text>
<text x="295.2" y="29.8">D</text>
<text x=".8" y="80.9">C</text>
<text x="295.2" y="80.9">C</text>
<text x=".8" y="132.2">B</text>
<text x="295.2" y="132.2">B</text>
<text x=".8" y="183.3">A</text>
<text x="295.2" y="183.3">A</text>
<text x="31.8" y="209.2">5</text>
<text x="90.1" y="209.2">4</text>
<text x="148.5" y="209.2">3</text>
<text x="206.9" y="209.2">2</text>
<text x="265.2" y="209.2">1</text>
</g>
</svg>
